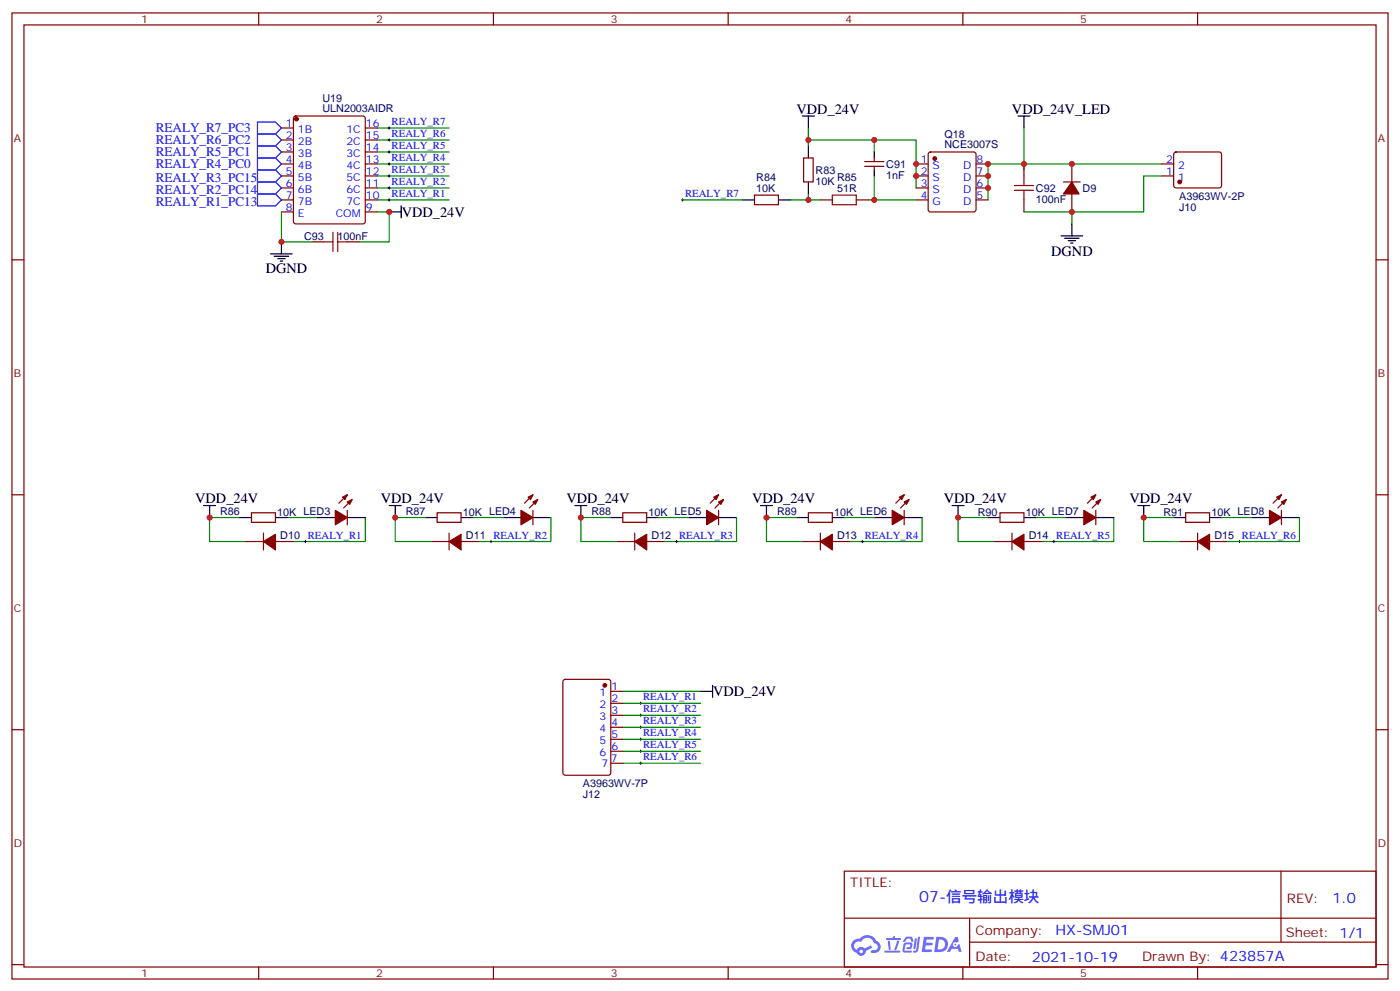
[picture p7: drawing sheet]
<svg xmlns="http://www.w3.org/2000/svg" width="412mm" height="292mm" viewBox="0 0 412 292" stroke-linecap="round" stroke-linejoin="round" font-family="sans-serif">
<g fill="none" stroke="#870000" stroke-width=".35">
<path d="M3.5 3.8h405.4v284.3h-405.4zM7.1 7.3h398.2v277.3h-398.2zM76.2 3.8v3.5M145.3 3.8v3.5M214.5 3.8v3.5M283.6 3.8v3.5M352.8 3.8v3.5M3.5 76.5h3.6M405.3 76.5h3.6M3.5 145.6h3.6M405.3 145.6h3.6M3.5 214.8h3.6"/>
<path d="M405.3 214.8h3.6M248.7 256.4h156.6v28.2h-156.6zM377.3 256.4v20.9M248.7 270.2h156.5M285.6 277.3h119.6M285.6 270.2v14.2M3.5 283.9h3.6M76.2 284.6v3.5M145.3 284.6v3.5M214.5 284.6v3.5M283.6 284.6v3.5M352.8 284.6v3.5"/>
<path d="M405.3 283.9h3.6"/>
</g>
<g fill="#5487ff">
<path d="M272.1 275.7h2.6l.3 .2-.1 .6h-2l-.1 1h1.6l.4 .4-.4 .4h-1.7l-.2 1.1 1.8 .1 .3 .3-.2 .4h-2.9z"/>
<path d="M281.4 275.8h.7l.4 1.3-.7 .3a.74 .74 0 0 0-1.1 .3 .74 .74 0 0 0 .5 1.1 .74 .74 0 0 0 .9-.7l.5-.3 .7 2.4h-.9l-.2-1h-1.9l-.5 1h-.9z"/>
<path d="M269.5 276.2h.6l-.4 2.9a.31 .31 0 0 1-.3 .3 .31 .31 0 0 1-.3-.3z"/>
<path d="M270.4 275.7h.6l-.5 4a.89 .89 0 0 1-.7 .7 .89 .89 0 0 1-.9-.3l1-.5z"/>
<path d="M266.8 275.9l.6-.2 1.2 .1 .5 1.3-.6 .1-.4-.9-1 .1a.95 .95 0 0 1-1 .8l-.1-.2z"/>
<path d="M266.4 277.6l1.8-.2a1.04 1.04 0 0 1 .6 1.1 1.04 1.04 0 0 1-.8 .9h-.7a.29 .29 0 0 1-.3-.4 .29 .29 0 0 1 .3-.2h.7l.2-.8h-1.4l-.4 1.8h1.9a.29 .29 0 0 1 .3 .3 .29 .29 0 0 1-.3 .3h-2l-.4-.3 .2-2.1z"/>
<path d="M260.5 279.8h4.4a.3 .3 0 0 1 .3 .3 .3 .3 0 0 1-.3 .3h-4.3z"/>
<path d="M264.3 276.9h.6l-.5 1.6a1.02 1.02 0 0 1-.7 1.2l-.2-.3z"/>
<path d="M261.5 276.9h.6l.3 2.4-.3 .3-.3-.2z"/>
<path d="M261.1 276.1h1.9l.2-.5h.5l-.1 .5h1.5a.29 .29 0 0 1 .3 .3 .29 .29 0 0 1-.3 .3h-3.9z"/>
<path d="M275.8 275.7l-.6 4.5h1.4a2.27 2.27 0 0 0 2.7-2.3 2.27 2.27 0 0 0-2.7-2.2zM276.6 276.5a1.5 1.5 0 0 1 1.8 1.6 1.5 1.5 0 0 1-1.9 1.3h-.3z"/>
<path d="M251.4 276.9a2.09 2.09 0 0 0 1 3.5 1.37 1.37 0 0 0 1.5 .9 1.37 1.37 0 0 0 1.1-1.4l2-1-.5-.7-1.8 1a1.4 1.4 0 0 0-2.3 .4 1.32 1.32 0 0 1-.6-1.9 1.32 1.32 0 0 1 1.9-.4 2.02 2.02 0 0 1 2-1.3 2.02 2.02 0 0 1 1.8 1.6 1.09 1.09 0 0 1 1.1 1.4 1.09 1.09 0 0 1-1.6 .7 .41 .41 0 0 0-.5 .3 .41 .41 0 0 0 .4 .5 1.89 1.89 0 0 0 2.4-1.2 1.89 1.89 0 0 0-1.2-2.4 2.98 2.98 0 0 0-5-.6l-1 .1zM253.2 280a.52 .52 0 0 1 1 0 .52 .52 0 0 1-1 0z"/>
<circle cx="281.4" cy="278" r=".28"/>
</g>
<g fill="none" stroke="#008700" stroke-width=".35">
<path d="M111.1 37.7h21.2M238.1 37.7v5.3M301.6 37.7v12.3M111.1 48.3h21.2M111.1 41.2h21.2M111.1 44.7h21.2M111.1 51.8h21.2M111.1 55.3h21.2M111.1 58.8h21.2M201.1 58.8h17.6M238.1 41.2h31.8v14.1M238.1 57.1v1.7h-5.3"/>
<path d="M238.1 58.8h3.6M255.8 58.8h14.1M257.5 41.2v3.5M257.5 51.8v7M342.2 48.3h-51.2v10.5M342.2 51.8h-5.3v10.6h-21.2M82.9 62.4v8.8h8.8M111.1 62.4h3.6v8.8h-8.9M301.6 62.4h14.1v3.5M70.6 152.3h-8.9v7.1h10.6M84.7 152.3h8.8M107.6 152.3v7.1h-21.2"/>
<path d="M125.2 152.3h-8.8v7.1h10.6M139.3 152.3h8.9M162.3 152.3v7.1h-21.2M179.9 152.3h-8.8v7.1h10.6M194 152.3h8.8M217 152.3v7.1h-21.2M234.6 152.3h-8.8v7.1h10.6M248.7 152.3h8.8M271.6 152.3v7.1h-21.1M291 152.3h-8.8v7.1h10.6M305.2 152.3h8.8M328.1 152.3v7.1h-21.2"/>
<path d="M345.7 152.3h-8.8v7.1h10.6M359.8 152.3h8.9M382.8 152.3v7.1h-21.2M183.4 217.6h23M183.4 214.1h23M183.4 210.5h23M183.4 207h23M183.4 203.5h23M183.4 221.1h23M183.4 224.6h23"/>
</g>
<g fill="none" stroke="#000" stroke-width=".35">
<path d="M236.4 34.1h3.5M238.1 34.1v3.6M299.9 34.1h3.5M301.6 34.1v3.6M218.7 58.8h3.5M229.3 58.8h3.5M238.1 43v3.5M238.1 53.6v3.5M257.5 44.7v1.8M257.5 50v1.8M79.7 74.7h6.4M80.8 75.4h4.2"/>
<path d="M81.8 76.1h2.2M82.5 76.8h.8M82.9 71.2v3.5M114.7 62.4h3.5M118.2 60.6v3.5M312.6 69.4h6.3M313.6 70.1h4.3M314.7 70.8h2.1M315.4 71.5h.7M315.7 65.9v3.5M60 148.8h3.5M61.7 148.8v3.5"/>
<path d="M70.6 152.3h3.5M81.1 152.3h3.6M93.5 152.3h5.3M102.3 152.3h5.3M114.7 148.8h3.5M116.4 148.8v3.5M125.2 152.3h3.6M135.8 152.3h3.5M148.2 152.3h5.3M157 152.3h5.3M169.3 148.8h3.6M171.1 148.8v3.5"/>
<path d="M179.9 152.3h3.5M190.5 152.3h3.5M202.8 152.3h5.3M211.7 152.3h5.3M224 148.8h3.5M225.8 148.8v3.5M234.6 152.3h3.5M245.2 152.3h3.5M257.5 152.3h5.3M266.3 152.3h5.3M280.5 148.8h3.5M282.2 148.8v3.5"/>
<path d="M291 152.3h3.6M301.6 152.3h3.6M314 152.3h5.3M322.8 152.3h5.3M335.1 148.8h3.6M336.9 148.8v3.5M345.7 152.3h3.5M356.3 152.3h3.5M368.7 152.3h5.2M377.5 152.3h5.3M206.4 203.5h3.5M209.9 201.7v3.5"/>
</g>
<g fill="#870000" stroke="#870000" stroke-width=".35">
<path d="M319.3 150.2l3.5 2.1-3.5 2.1z"/>
<path d="M322.8 147.7l1.4-.7-.7 1.4z"/>
<path d="M321.4 146.3l1.4-.7-.7 1.4z"/>
<path d="M298.1 159.4l3.5-2.1v4.6z"/>
<path d="M98.8 150.2l3.5 2.1-3.5 2.1z"/>
<path d="M102.3 147.7l1.4-.7-.7 1.4z"/>
<path d="M100.9 146.3l1.4-.7-.7 1.4z"/>
<path d="M77.6 159.4l3.5-2.1v4.6z"/>
<path d="M132.3 159.4l3.5-2.1v4.6z"/>
<path d="M153.5 150.2l3.5 2.1-3.5 2.1z"/>
<path d="M157 147.7l1.4-.7-.7 1.4z"/>
<path d="M155.6 146.3l1.4-.7-.7 1.4z"/>
<path d="M187 159.4l3.5-2.1v4.6z"/>
<path d="M208.1 150.2l3.6 2.1-3.6 2.1z"/>
<path d="M211.7 147.7l1.4-.7-.7 1.4z"/>
<path d="M210.3 146.3l1.4-.7-.7 1.4z"/>
<path d="M241.7 159.4l3.5-2.1v4.6z"/>
<path d="M262.8 150.2l3.5 2.1-3.5 2.1z"/>
<path d="M266.3 147.7l1.5-.7-.7 1.4z"/>
<path d="M264.9 146.3l1.4-.7-.7 1.4z"/>
<path d="M315.7 53.6l2.2 3.5h-4.6z"/>
<path d="M352.8 159.4l3.5-2.1v4.6z"/>
<path d="M373.9 150.2l3.6 2.1-3.6 2.1z"/>
<path d="M377.5 147.7l1.4-.7-.7 1.4z"/>
<path d="M376.1 146.3l1.4-.7-.7 1.4z"/>
<circle cx="87.3" cy="35" r=".53"/>
<circle cx="275.3" cy="46.7" r=".53"/>
<circle cx="347.5" cy="53.6" r=".53"/>
<circle cx="178.2" cy="201.7" r=".53"/>
</g>
<g fill="none" stroke="#870000" stroke-width=".35">
<path d="M82.9 37.7h3.5M86.7 34.4l.4-.3h19.8l.6 .5 .1 30.6-.5 .6-20 .1-.6-.5-.1-30.5zM107.6 37.7h3.5M82.9 41.2h3.5M82.9 44.7h3.5M82.9 48.3h3.5M82.9 51.8h3.5M82.9 55.3h3.5M82.9 58.8h3.5M107.6 41.2h3.5M107.6 44.7h3.5M107.6 48.3h3.5"/>
<path d="M107.6 51.8h3.5M107.6 55.3h3.5M107.6 58.8h3.5M222.2 57.4h7.1v2.9h-7.1zM236.7 46.5h2.8v7.1h-2.8zM241.7 58.8h3.5M252.2 58.8h3.6M254.7 49h5.6M254.7 47.6h5.6M257.5 46.5v1.1M257.5 49v1M269.9 48.3h3.5"/>
<path d="M269.9 51.8h3.5M269.9 55.3h3.5M269.9 58.8h3.5M273.6 44.9l.5-.2h12.7l.5 .2 .2 .5v16.3l-.2 .5-.5 .2h-12.7l-.5-.3-.2-.4v-16.3zM287.5 48.3h3.5M287.5 51.8h3.5M287.5 55.3h3.5M287.5 58.8h3.5M301.6 48.3v3.5M301.6 58.8v3.6M313.3 53.6h4.9M315.7 48.3v5.3"/>
<path d="M315.7 57.1v5.3M342.2 48.3h3.5M342.2 51.8h3.5M346 44.9l.4-.2h12.7l.5 .2 .2 .5v9.5l-.7 .4-12.9-.1-.5-.6v-9.2zM82.9 62.4h3.5M91.7 71.2h3.5M102.3 71.2h3.5M107.6 62.4h3.5M72.3 159.4h5.3M74.1 150.9h7v2.8h-7zM77.6 156.9v5M81.1 159.4h5.3"/>
<path d="M102.3 145.6l-2.5 2.5M102.3 150.2v4.2M103.7 147l-2.5 2.5M127 159.4h5.3M128.8 150.9h7v2.8h-7zM132.3 156.9v5M135.8 159.4h5.3M157 145.6l-2.5 2.5M157 150.2v4.2M158.4 147l-2.5 2.5M181.7 159.4h5.3M183.4 150.9h7.1v2.8h-7.1z"/>
<path d="M187 156.9v5M190.5 159.4h5.3M211.7 145.6l-2.5 2.5M211.7 150.2v4.2M213.1 147l-2.5 2.5M236.4 159.4h5.3M238.1 150.9h7.1v2.8h-7.1zM241.7 156.9v5M245.2 159.4h5.3M266.3 145.6l-2.4 2.5M266.3 150.2v4.2M267.8 147l-2.5 2.5"/>
<path d="M292.8 159.4h5.3M294.6 150.9h7v2.8h-7zM298.1 156.9v5M301.6 159.4h5.3M322.8 145.6l-2.5 2.5M322.8 150.2v4.2M324.2 147l-2.5 2.5M347.5 159.4h5.3M349.2 150.9h7.1v2.8h-7.1zM352.8 156.9v5M356.3 159.4h5.3M377.5 145.6l-2.5 2.5"/>
<path d="M377.5 150.2v4.2M378.9 147l-2.5 2.5M166 200.2l.5-.2h12.7l.7 .4v27.1l-.4 .6-13 .1-.6-.5-.1-27zM179.9 203.5h3.5M179.9 207h3.5M179.9 210.5h3.5M179.9 214.1h3.5M179.9 217.6h3.5M179.9 221.1h3.5M179.9 224.6h3.5"/>
</g>
<path d="M75.8 35.9h5.3l1.8 1.8-1.8 1.7h-5.3zM75.8 39.4h5.3l1.8 1.8-1.8 1.8h-5.3zM75.8 43h5.3l1.8 1.7-1.8 1.8h-5.3zM75.8 46.5h5.3l1.8 1.8-1.8 1.7h-5.3zM75.8 50h5.3l1.8 1.8-1.8 1.8h-5.3zM75.8 53.6h5.3l1.8 1.7-1.8 1.8h-5.3zM75.8 57.1h5.3l1.8 1.7-1.8 1.8h-5.3z" fill="none" stroke="#00f" stroke-width=".35"/>
<path d="M245.2 57.4h7v2.9h-7zM298.8 56h5.6M298.8 54.6h5.6M301.6 51.8v2.8M301.6 56v2.8M95.2 71.2h2.9M98.1 68.4v5.6M99.5 71.2h2.8M99.5 68.4v5.6" fill="none" stroke="#a10000" stroke-width=".35"/>
<g fill="none" stroke="#000" stroke-width=".29">
<path d="M114.3 37.7h.7M114.7 37.3v.7M114.3 58.8h.7M114.3 44.7h.7M114.3 48.3h.7M114.3 51.8h.7M114.3 55.3h.7M114.3 41.2h.7M114.7 40.9v.7M114.7 44.4v.7M114.7 47.9v.7M114.7 51.4v.7"/>
<path d="M114.7 55v.7M114.7 58.5v.7M200.7 58.8h.7M201.1 58.5v.7M89.6 159.4h.7M90 159v.7M144.3 159.4h.7M144.6 159v.7M199 159.4h.7M199.3 159v.7M253.6 159.4h.8M254 159v.7"/>
<path d="M310.1 159.4h.7M310.4 159v.7M364.8 159.4h.7M365.1 159v.7M188.4 207h.7M188.4 210.5h.7M188.4 214.1h.7M188.4 217.6h.7M188.7 206.7v.7M188.7 210.2v.7M188.7 213.7v.7M188.7 217.2v.7"/>
<path d="M188.4 221.1h.7M188.4 224.6h.7M188.7 220.8v.7M188.7 224.3v.7"/>
</g>
<g fill="#c00">
<circle cx="82.9" cy="71.2" r=".88"/>
<circle cx="114.7" cy="62.4" r=".88"/>
<circle cx="61.7" cy="152.3" r=".88"/>
<circle cx="116.4" cy="152.3" r=".88"/>
<circle cx="171.1" cy="152.3" r=".88"/>
<circle cx="225.8" cy="152.3" r=".88"/>
<circle cx="282.2" cy="152.3" r=".88"/>
<circle cx="291" cy="55.3" r=".88"/>
<circle cx="291" cy="51.8" r=".88"/>
<circle cx="291" cy="48.3" r=".88"/>
<circle cx="269.9" cy="51.8" r=".88"/>
<circle cx="238.1" cy="58.8" r=".88"/>
<circle cx="269.9" cy="48.3" r=".88"/>
<circle cx="257.5" cy="58.8" r=".88"/>
<circle cx="301.6" cy="48.3" r=".88"/>
<circle cx="315.7" cy="62.4" r=".88"/>
<circle cx="315.7" cy="48.3" r=".88"/>
<circle cx="257.5" cy="41.2" r=".88"/>
<circle cx="238.1" cy="41.2" r=".88"/>
<circle cx="336.9" cy="152.3" r=".88"/>
</g>
<text font-size="4.6" fill="#00f" x="270.8" y="265.4">07-信号输出模块</text>
<g font-size="4.2">
<text x="234.6" y="33.4">VDD_24V</text>
<text x="298.1" y="33.4">VDD_24V_LED</text>
<text x="118.4" y="63.8">VDD_24V</text>
<text x="309.7" y="75.4">DGND</text>
<text x="78.3" y="80.4">DGND</text>
<text x="57.5" y="148.1">VDD_24V</text>
<text x="112.2" y="148.1">VDD_24V</text>
<text x="166.9" y="148.1">VDD_24V</text>
<text x="221.5" y="148.1">VDD_24V</text>
<text x="278" y="148.1">VDD_24V</text>
<text x="332.7" y="148.1">VDD_24V</text>
<text x="210.1" y="204.9">VDD_24V</text>
</g>
<g font-size="4.2" fill="#00f">
<text x="392.5" y="265.7">1.0</text>
<text x="310.9" y="275.2">HX-SMJ01</text>
<text x="304" y="283">2021-10-19</text>
</g>
<g font-size="3.9" fill="#00f">
<text x="45.9" y="39">REALY_R7_PC3</text>
<text x="45.9" y="42.5">REALY_R6_PC2</text>
<text x="45.9" y="46">REALY_R5_PC1</text>
<text x="45.9" y="49.6">REALY_R4_PC0</text>
<text x="45.9" y="53.6">REALY_R3_PC15</text>
<text x="45.9" y="57.1">REALY_R2_PC14</text>
<text x="45.9" y="60.6">REALY_R1_PC13</text>
</g>
<g font-size="3.9" fill="#800">
<text x="250.5" y="261">TITLE:</text>
<text x="379.1" y="265.7">REV:</text>
<text x="287.4" y="275.2">Company:</text>
<text x="378.7" y="275.8">Sheet: 1/1</text>
<text x="287.4" y="282.9">Date:</text>
<text x="336.4" y="282.9">Drawn By: 423857A</text>
</g>
<g font-size="3.2" fill="#800">
<text x="41.6" y="6.8">1</text>
<text x="110.8" y="6.8">2</text>
<text x="179.9" y="6.8">3</text>
<text x="249.1" y="6.8">4</text>
<text x="318.2" y="6.8">5</text>
<text x="4.1" y="41.9">A</text>
<text x="405.9" y="41.9">A</text>
<text x="4.1" y="111.1">B</text>
<text x="405.9" y="111.1">B</text>
<text x="4.1" y="180.2">C</text>
<text x="405.9" y="180.2">C</text>
<text x="4.1" y="249.3">D</text>
<text x="405.9" y="249.3">D</text>
<text x="41.6" y="287.6">1</text>
<text x="110.8" y="287.6">2</text>
<text x="179.9" y="287.6">3</text>
<text x="249.1" y="287.6">4</text>
<text x="318.2" y="287.6">5</text>
</g>
<g font-size="3.2" fill="#000080">
<text x="95" y="29.9">U19</text>
<text x="95" y="33.1">ULN2003AIDR</text>
<text x="278.2" y="40.6">Q18</text>
<text x="278.2" y="43.6">NCE3007S</text>
<text x="222.8" y="53.3">R84</text>
<text x="240.2" y="51.2">R83</text>
<text x="246.6" y="53.2">R85</text>
<text x="261.1" y="52.6">1nF</text>
<text x="261.1" y="49.4">C91</text>
<text x="222.8" y="56.4">10K</text>
<text x="240.2" y="54.3">10K</text>
<text x="246.6" y="56.4">51R</text>
<text x="305.2" y="59.6">100nF</text>
<text x="305.2" y="56.5">C92</text>
<text x="318.9" y="56.5">D9</text>
<text x="347.4" y="58.8">A3963WV-2P</text>
<text x="347.4" y="62">J10</text>
<text x="89.6" y="70.6">C93</text>
<text x="99.4" y="70.6">100nF</text>
<text x="64.9" y="151.7">R86</text>
<text x="81.7" y="151.7">10K LED3</text>
<text x="119.5" y="151.7">R87</text>
<text x="136.3" y="151.7">10K LED4</text>
<text x="174.2" y="151.7">R88</text>
<text x="191" y="151.7">10K LED5</text>
<text x="228.9" y="151.7">R89</text>
<text x="245.7" y="151.7">10K LED6</text>
<text x="288" y="151.7">R90</text>
<text x="302.1" y="151.7">10K LED7</text>
<text x="342.7" y="151.7">R91</text>
<text x="356.8" y="151.7">10K LED8</text>
<text x="82.6" y="158.7">D10</text>
<text x="137.2" y="158.7">D11</text>
<text x="191.9" y="158.7">D12</text>
<text x="246.6" y="158.7">D13</text>
<text x="303.1" y="158.7">D14</text>
<text x="357.7" y="158.7">D15</text>
<text x="171.7" y="231.7">A3963WV-7P</text>
<text x="171.7" y="234.9">J12</text>
</g>
<g font-size="3.2" fill="#00f">
<text x="84.2" y="37.3">1</text>
<text x="84.2" y="40.9">2</text>
<text x="87.7" y="39.1">1B</text>
<text x="102.1" y="39.1">1C</text>
<text x="107.8" y="40.9">15</text>
<text x="107.8" y="37.3">16</text>
<text x="115.4" y="36.8">REALY_R7</text>
<text x="115.4" y="40.3">REALY_R6</text>
<text x="84.2" y="44.4">3</text>
<text x="84.2" y="47.9">4</text>
<text x="87.7" y="42.6">2B</text>
<text x="87.7" y="46.1">3B</text>
<text x="102.1" y="46.1">3C</text>
<text x="102.1" y="42.6">2C</text>
<text x="107.8" y="47.9">13</text>
<text x="107.8" y="44.4">14</text>
<text x="115.4" y="43.9">REALY_R5</text>
<text x="115.4" y="47.4">REALY_R4</text>
<text x="271.2" y="47.9">1</text>
<text x="287.7" y="47.9">8</text>
<text x="343.5" y="47.9">2</text>
<text x="84.2" y="51.4">5</text>
<text x="87.7" y="49.7">4B</text>
<text x="87.7" y="53.2">5B</text>
<text x="102.1" y="53.2">5C</text>
<text x="102.1" y="49.7">4C</text>
<text x="107.8" y="51.4">12</text>
<text x="115.4" y="50.9">REALY_R3</text>
<text x="271.2" y="51.4">2</text>
<text x="274.7" y="49.7">S</text>
<text x="274.7" y="53.2">S</text>
<text x="283.8" y="53.2">D</text>
<text x="283.8" y="49.7">D</text>
<text x="287.7" y="51.4">7</text>
<text x="343.5" y="51.4">1</text>
<text x="347" y="53.2">1</text>
<text x="347" y="49.7">2</text>
<text x="84.2" y="55">6</text>
<text x="84.2" y="58.5">7</text>
<text x="87.7" y="56.7">6B</text>
<text x="102.1" y="56.7">6C</text>
<text x="107.8" y="58.5">10</text>
<text x="107.8" y="55">11</text>
<text x="115.4" y="54.4">REALY_R2</text>
<text x="115.4" y="58">REALY_R1</text>
<text x="201.8" y="58">REALY_R7</text>
<text x="271.2" y="55">3</text>
<text x="271.2" y="58.5">4</text>
<text x="274.7" y="56.7">S</text>
<text x="283.8" y="56.7">D</text>
<text x="287.7" y="58.5">5</text>
<text x="287.7" y="55">6</text>
<text x="84.2" y="62">8</text>
<text x="87.7" y="60.3">7B</text>
<text x="87.7" y="63.8">E</text>
<text x="98.9" y="63.8">COM</text>
<text x="102.1" y="60.3">7C</text>
<text x="107.8" y="62">9</text>
<text x="274.7" y="60.3">G</text>
<text x="283.8" y="60.3">D</text>
<text x="90.7" y="158.5">REALY_R1</text>
<text x="145.3" y="158.5">REALY_R2</text>
<text x="200" y="158.5">REALY_R3</text>
<text x="254.7" y="158.5">REALY_R4</text>
<text x="311.1" y="158.5">REALY_R5</text>
<text x="365.8" y="158.5">REALY_R6</text>
<text x="180.1" y="203.1">1</text>
<text x="176.6" y="204.9">1</text>
<text x="176.6" y="208.4">2</text>
<text x="180.1" y="206.7">2</text>
<text x="189.4" y="206.1">REALY_R1</text>
<text x="189.4" y="209.7">REALY_R2</text>
<text x="176.6" y="211.9">3</text>
<text x="176.6" y="215.5">4</text>
<text x="180.1" y="210.2">3</text>
<text x="180.1" y="213.7">4</text>
<text x="189.4" y="213.2">REALY_R3</text>
<text x="176.6" y="219">5</text>
<text x="180.1" y="217.2">5</text>
<text x="180.1" y="220.8">6</text>
<text x="189.4" y="216.7">REALY_R4</text>
<text x="189.4" y="220.2">REALY_R5</text>
<text x="176.6" y="222.5">6</text>
<text x="177.2" y="225.7">7</text>
<text x="179.9" y="224.3">7</text>
<text x="189.4" y="223.8">REALY_R6</text>
</g>
</svg>
